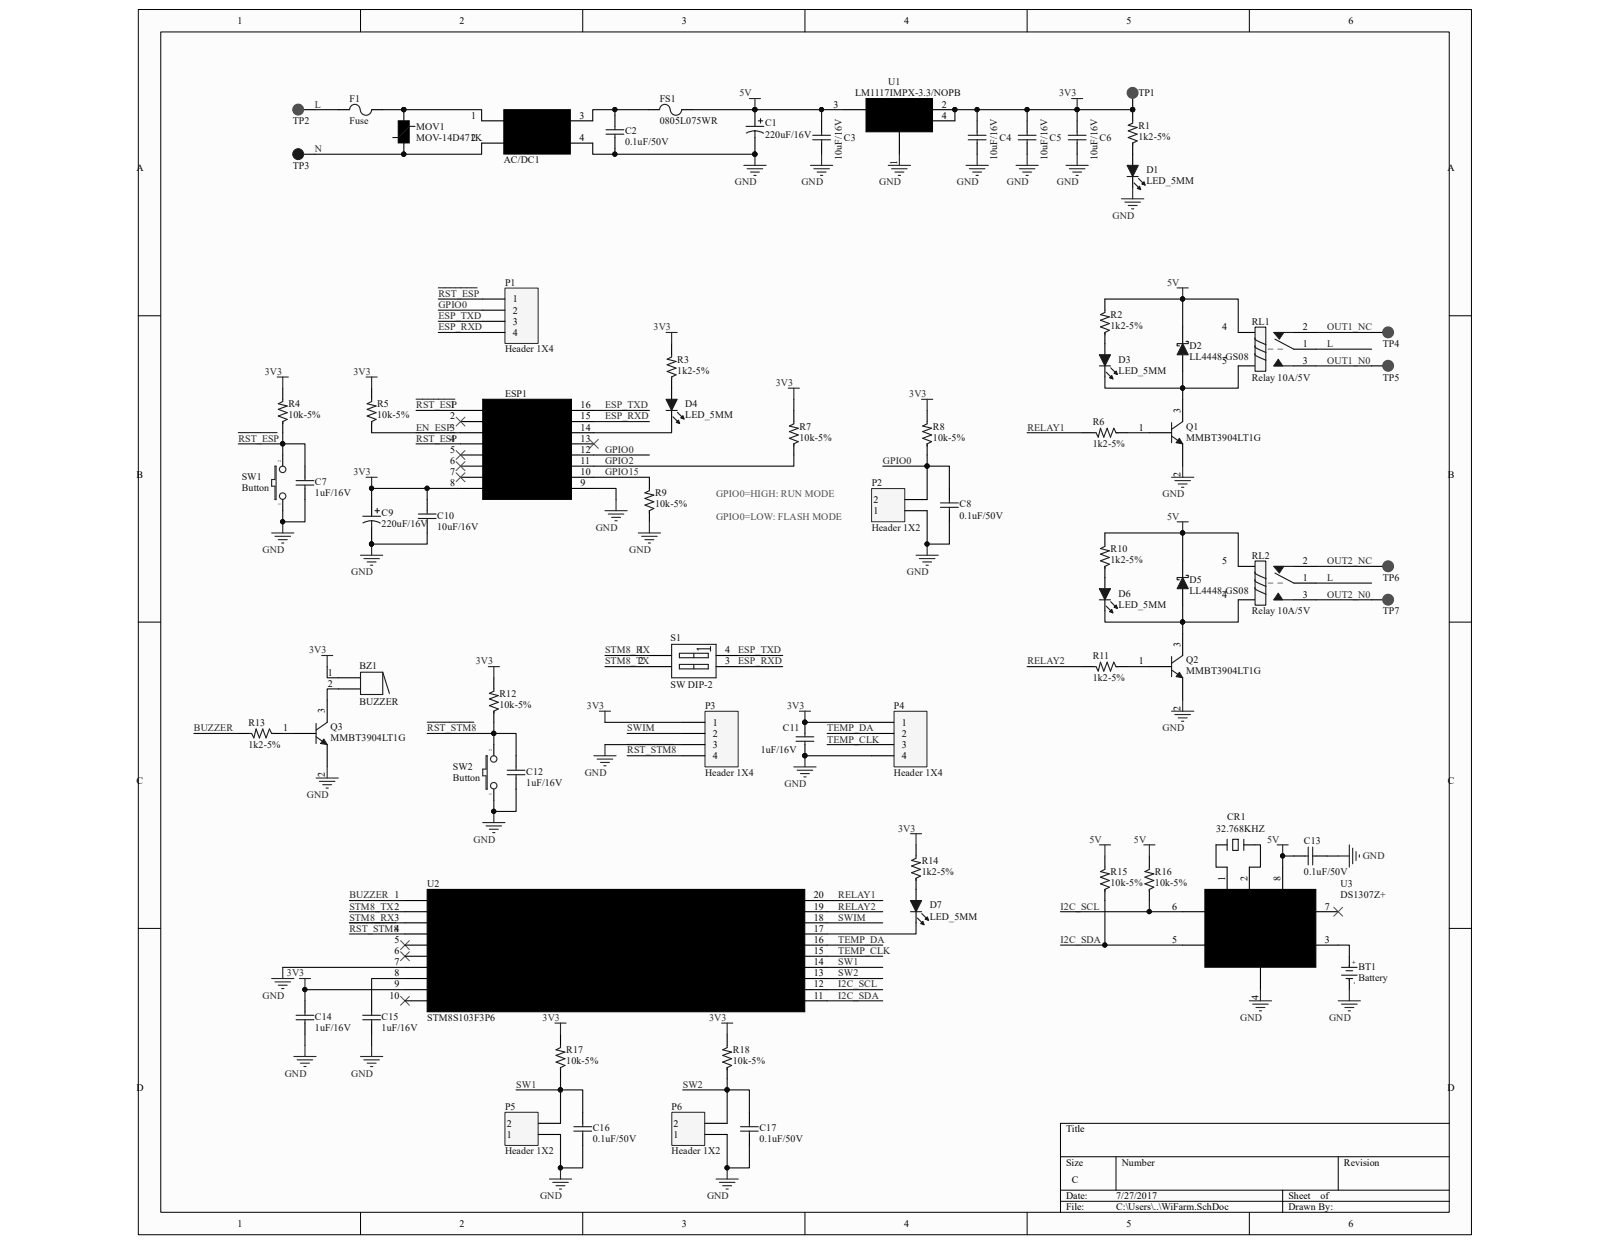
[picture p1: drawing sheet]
<svg xmlns="http://www.w3.org/2000/svg" width="279mm" height="216mm" viewBox="0 0 279 216" stroke-linecap="round" stroke-linejoin="round" font-family="sans-serif">
<path d="M24 1.7h231.4v212.6h-231.4z" fill="#fcfcfc"/>
<path d="M24 1.7h231.4v212.6h-231.4z" fill="none" stroke="#000" stroke-width=".17"/>
<path d="M27.9 5.6h223.6v204.8h-223.6z" fill="#fcfcfc"/>
<g fill="none" stroke="#000" stroke-width=".17">
<path d="M27.9 5.5h223.6v204.9h-223.6zM62.6 1.6v3.9M101.1 1.6v3.9M139.7 1.6v3.9M178.2 1.6v3.9M216.8 1.6v3.9M24 54.8h3.9M251.5 54.8h3.9M24 108h3.9M251.5 108h3.9M24 161.1h3.9M251.5 161.1h3.9"/>
<path d="M251.5 195h-67.5v15.4M62.6 210.4v3.9M101.1 210.4v3.9M139.7 210.4v3.9M178.2 210.4v3.9M184 200.8h67.5M184 206.6h67.5M184 208.5h67.5M193.7 200.8v5.8M216.8 210.4v3.9M222.6 206.6v3.8M232.2 200.8v5.8"/>
</g>
<g fill="none" stroke="#000" stroke-width=".19">
<path d="M131 19v2.9M146.4 19h3.9M161.9 19h3.8M106.7 20v1.9M106.7 23.9v1.9M131 23.9v2.9M142.6 21v1.9M142.6 24.8v2M156.1 22.9v3.9M161.9 21h3.8M169.6 21v1.9M169.6 24.8v2"/>
<path d="M178.2 21v1.9M178.2 24.8v2M186.9 21v1.9M186.9 24.8v2M116.6 59.6v2M79.9 71.2h3.9M79.9 73.2h3.9M79.9 75.1h3.9M79.9 77h3.9M79.9 79h3.9M99.2 71.2h3.9M99.2 73.2h3.9"/>
<path d="M99.2 75.1h3.9M99.2 77h3.9M99.2 79h3.9M116.6 65.4v3.9M116.6 71.2v2M74.1 86.7v1.9M74.1 90.6v1.9M79.9 80.9h3.9M79.9 82.8h3.9M79.9 84.8h3.9M99.2 80.9h3.9M99.2 82.8h3.9"/>
<path d="M99.2 84.8h3.9M191.7 148.6v1.9M191.7 154.4v1.9M199.5 148.6v1.9M199.5 154.4v1.9M205.2 158.2h3.9M211 146.6h2M213 150.5v3.9M215.8 146.6h2M216.8 150.5v3.9M222.6 150.5v3.9M224.5 148.6h2"/>
<path d="M228.4 158.2h3.8M228.4 148.6h1.9M205.2 164h3.9M218.7 167.9v3.9M228.4 164h3.8M234.2 166v1.9M234.2 169.8v2"/>
</g>
<g fill="#000" stroke="#000" stroke-width=".19">
<path d="M150.3 17.1h11.5v5.8h-11.5z" fill-rule="evenodd"/>
<path d="M83.8 69.3h15.4v17.4h-15.4z" fill-rule="evenodd"/>
<path d="M209.1 154.4h19.2v13.5h-19.2z" fill-rule="evenodd"/>
</g>
<g fill="none" stroke="#1c1c1c" stroke-width=".19">
<path d="M105.2 23.3h3.1M105.2 22.5h3.1M106.7 21.9v.6M106.7 23.3v.6M129.5 21.9h3.1M129.5 23.1l.7-.3 .8-.1 .8 .1 .7 .3M131 22.7v1.2M131.6 21h.8M132 20.6v.8M141 24.3h3.1M141 23.5h3.1M142.6 22.9v.6"/>
<path d="M142.6 24.3v.5M168 24.3h3.1M168 23.5h3.1M169.6 22.9v.6M169.6 24.3v.5M176.7 24.3h3.1M176.7 23.5h3.1M178.2 22.9v.6M178.2 24.3v.5M185.4 24.3h3.1M185.4 23.5h3.1M186.9 22.9v.6"/>
<path d="M186.9 24.3v.5M116.6 61.6v.4l-.8 .3 1.5 .4-1.5 .6 1.5 .6-1.5 .6 1.5 .5-.7 .4v.4M72.6 90h3.1M72.6 89.2h3.1M74.1 88.6v.6M74.1 90v.6M191.7 150.5v.4l-.7 .4 1.5 .4-1.5 .5 1.5 .6-1.5 .6 1.5 .6-.8 .4v.3M199.5 150.5v.4l-.8 .4 1.5 .4-1.5 .5 1.5 .6-1.5 .6 1.5 .6-.7 .4v.3M213 145.7v1.9M213.9 145.7h1v1.9h-1zM215.8 145.7v1.9M226.5 148.6h.5"/>
<path d="M227 147v3.1M227.8 147v3.1M227.8 148.6h.6M232.8 167.9h2.7M232.8 169.2h2.7M233.6 168.5h1.1M233.6 169.8h1.1M234.2 167.5v.4M234.2 169.8v.4"/>
</g>
<g fill="none" stroke="#262626" stroke-width=".19">
<path d="M130 17.1h2M131 17.1v1.9M186 17.1h1.9M186.9 17.1v1.9M129.1 28.7h3.8M129.7 29.3h2.7M130.2 29.9h1.6M130.8 30.4h.4M131 26.8v1.9M140.7 28.7h3.8M141.2 29.3h2.7M141.8 29.9h1.6"/>
<path d="M142.4 30.4h.4M142.6 26.8v1.9M154.1 28.7h3.9M154.7 29.3h2.7M155.3 29.9h1.5M155.9 30.4h.4M156.1 26.8v1.9M167.6 28.7h3.9M168.2 29.3h2.7M168.8 29.9h1.5M169.4 30.4h.4M169.6 26.8v1.9"/>
<path d="M176.3 28.7h3.9M176.9 29.3h2.7M177.5 29.9h1.5M178.1 30.4h.3M178.2 26.8v1.9M185 28.7h3.9M185.6 29.3h2.7M186.2 29.9h1.5M186.7 30.4h.4M186.9 26.8v1.9M62.6 96.4h3.8M63.1 96.9h2.7"/>
<path d="M63.5 82.8h2M63.7 97.5h1.6M64.3 98.1h.4M64.5 82.8v2M64.5 94.4v2M105 88.6h3.8M105.6 89.2h2.7M106.1 89.8h1.6M106.7 90.4h.4M106.9 86.7v1.9M190.8 146.6h1.9M191.7 146.6v2"/>
<path d="M198.5 146.6h1.9M199.5 146.6v2M221.6 146.6h2M222.6 146.6v2M232.2 148.6h2M234.2 146.6v3.9M234.7 147.2v2.7M235.3 147.8v1.5M235.9 148.4v.4M216.8 173.7h3.9M217.4 174.3h2.7M218 174.9h1.5"/>
<path d="M218.5 175.4h.4M218.7 171.8v1.9M232.2 173.7h3.9M232.8 174.3h2.7M233.4 174.9h1.5M234 175.4h.4M234.2 171.8v1.9"/>
</g>
<g fill="#0e0e0e" stroke="#0e0e0e" stroke-width=".17">
<circle cx="222.6" cy="148.5" r=".37"/>
<circle cx="165.7" cy="19" r=".37"/>
<circle cx="186.9" cy="19" r=".37"/>
<circle cx="131" cy="19" r=".37"/>
<circle cx="131" cy="26.8" r=".37"/>
<circle cx="64.5" cy="84.7" r=".37"/>
<circle cx="64.5" cy="94.4" r=".37"/>
</g>
<path d="M231.5 157.5l1.5 1.5M233 157.5l-1.5 1.5" fill="none" stroke="#4c4c4c" stroke-width=".17"/>
<path d="M115.6 69.3h1.9l-.9 1.9z" fill="#1c1c1c"/>
<path d="M115.6 69.3h1.9l-.9 1.9zM115.6 71.2h1.9M116.8 72.3l1.1 1.2M117.6 71.6l1.1 1.1" fill="none" stroke="#1c1c1c" stroke-width=".19"/>
<path d="M117.7 72.9l.2 .6-.5-.2z" fill="#1c1c1c"/>
<path d="M117.4 73.3l.3-.4 .2 .6z" fill="none" stroke="#1c1c1c" stroke-width=".19"/>
<path d="M118.5 72.1l.2 .6-.6-.2z" fill="#1c1c1c"/>
<g fill="none" stroke="#1c1c1c" stroke-width=".19">
<path d="M49.1 69.3v.4l-.8 .4 1.5 .4-1.5 .5 1.5 .6-1.5 .6 1.5 .6-.7 .4v.4M64.5 69.3v.4l-.8 .4 1.6 .4-1.6 .5 1.6 .6-1.6 .6 1.6 .6-.8 .4v.4M118.5 72.1l.2 .6-.6-.2zM137.8 73.2v.4l-.8 .3 1.5 .4-1.5 .6 1.5 .6-1.5 .6 1.5 .5-.7 .4v.4M160.9 73.2v.4l-.8 .3 1.6 .4-1.6 .6 1.6 .6-1.6 .6 1.6 .5-.8 .4v.4M51.4 84.2h3.1M51.4 83.4h3.1M52.9 82.8v.6M52.9 84.2v.6M62.9 89.6h3.1M64.5 90.4l.8 .1 .7 .3M64.5 90.4l-.8 .1-.7 .3"/>
<path d="M64.5 90.4v1.1M65.1 88.6h.7M65.5 88.2v.8M112.7 84.8v.4l-.8 .3 1.6 .4-1.6 .6 1.6 .6-1.6 .6 1.6 .5-.8 .4v.4M163.2 88.1h3.1M163.2 87.3h3.1M164.8 86.7v.6M164.8 88.1v.5M85.7 119.6v.4l-.8 .3 1.6 .4-1.6 .6 1.6 .6-1.6 .6 1.6 .5-.8 .4v.4M54.9 127.9l1.9 1.3M54.9 125.6v3.4M56.8 125.4l-1.9 1.3"/>
<path d="M88 134.5h3.1M88 133.7h3.1M89.6 133.1v.6M89.6 134.5v.5M51.4 177h3.1M51.4 176.2h3.1M52.9 175.6v.6M52.9 177v.6M62.9 177h3.1M62.9 176.2h3.1M64.5 175.6v.6M64.5 177v.6"/>
</g>
<g fill="none" stroke="#262626" stroke-width=".19">
<path d="M76.1 50h2M78.1 50h2.8M81 50h.8M81.9 50h.9M115.6 57.7h1.9M116.6 57.7v1.9M41.4 75.1h2M43.4 75.1h2.8M46.3 75.1h.8M47.2 75.1h.9M48.1 65.4h1.9M49.1 65.4v2"/>
<path d="M63.5 65.4h2M64.5 65.4v2M72.2 69.3h2M72.2 75.1h2M74.3 69.3h2.8M74.3 75.1h2.8M77.1 69.3h.9M77.1 75.1h.9M78 69.3h.9M78 75.1h.9M136.8 67.4h1.9M137.8 67.4v1.9"/>
<path d="M159.9 69.3h2M160.9 69.3v1.9M47.1 92.5h3.9M47.7 93.1h2.7M47.7 80.9h.2v5.8h-.2v-2.3h-.6v-1.2h.6zM48.3 93.7h1.5M48.9 94.2h.4M49.1 90.6v1.9M110.8 92.5h3.8M111.3 93.1h2.7M111.9 93.7h1.6M112.5 94.2h.4"/>
<path d="M112.7 90.6v1.9M159 96.4h3.8M159.5 96.9h2.7M160.1 97.5h1.6M160.7 98.1h.4M160.9 94.4v2M84.7 115.7h2M85.7 115.7v1.9M74.1 125.3h2M76.2 125.3h2.7M79 125.3h3.2M84.4 131.2h.1v5.8h-.1v-2.4h-.6v-1.1h.6z"/>
<path d="M103.1 131.2h3.8M103.6 131.7h2.7M104 123.4h1.9M104.2 132.3h1.6M104.8 132.9h.4M105 123.4v2M105 129.2v2M108.8 129.2h2M110.9 129.2h2.7M113.7 129.2h3.2M83.8 142.8h3.8M84.4 143.3h2.7"/>
<path d="M84.9 143.9h1.6M85.5 144.5h.4M85.7 140.8v2M47.1 169.8h3.9M47.7 170.4h2.7M48.3 171h1.5M48.9 171.6h.4M49.1 167.9v1.9M52 169.8h1.9M52.9 169.8v2M60.6 160.1h2M62.7 160.1h2.7"/>
<path d="M65.5 160.1h3.2M51 183.4h3.9M51.6 183.9h2.7M52.2 184.5h1.5M52.7 185.1h.4M52.9 181.4v2M62.6 183.4h3.8M63.1 183.9h2.7M63.7 184.5h1.6M64.3 185.1h.4M64.5 181.4v2"/>
<circle cx="49" cy="86.1" r=".56"/>
<circle cx="49" cy="81.5" r=".56"/>
<circle cx="85.7" cy="136.4" r=".56"/>
<circle cx="85.7" cy="131.7" r=".56"/>
</g>
<path d="M79.1 72.4l1.6 1.5M79.1 78.2l1.6 1.5M80.7 72.4l-1.6 1.5M80.7 78.2l-1.6 1.5M102.3 76.3l1.5 1.5M103.8 76.3l-1.5 1.5M79.1 80.1l1.6 1.6M79.1 82.1l1.6 1.5M80.7 80.1l-1.6 1.6M80.7 82.1l-1.6 1.5" fill="none" stroke="#4c4c4c" stroke-width=".17"/>
<g fill="none" stroke="#000" stroke-width=".19">
<path d="M49.1 67.4v1.9M49.1 73.2v1.9M49.1 79v1.9M64.5 67.4v1.9M64.5 73.2v1.9M137.8 71.2v2M137.8 77v2M160.9 71.2v2M160.9 77v2M49.1 86.7v1.9M52.9 80.9v1.9M52.9 84.8v1.9"/>
<path d="M64.5 86.7v2.9M64.5 91.5v2.9M112.7 82.8v2M112.7 88.6v2M164.8 84.8v1.9M164.8 88.6v2M85.7 117.6v2M51 127.3h3.9M56.8 121.5v3.9M56.8 129.2v3.9M85.7 123.4v2M85.7 129.2v2"/>
<path d="M85.7 137v1.9M89.6 131.2v1.9M89.6 135v2M52.9 173.7v1.9M52.9 177.6v1.9M64.5 173.7v1.9M64.5 177.6v1.9"/>
</g>
<g fill="#0e0e0e" stroke="#0e0e0e" stroke-width=".17">
<circle cx="64.5" cy="94.4" r=".37"/>
<circle cx="49" cy="90.5" r=".37"/>
<circle cx="160.9" cy="94.4" r=".37"/>
<circle cx="85.7" cy="140.8" r=".37"/>
<circle cx="52.9" cy="171.7" r=".37"/>
</g>
<path d="M56.2 128.3l.6 .9-1.2-.2z" fill="#1c1c1c"/>
<path d="M56.2 128.3l.6 .9-1.2-.2z" fill="none" stroke="#1c1c1c" stroke-width=".17"/>
<path d="M55.8 113.8h1.9M56.8 113.8v1.9M54.9 135h3.8M55.4 135.6h2.7M56 136.2h1.6M56.6 136.8h.4M56.8 133.1v1.9" fill="none" stroke="#262626" stroke-width=".19"/>
<path d="M196.6 19v2M196.6 24.8v3.9M196.6 30.6v2M58.7 117.6h3.9M58.7 119.6h3.9" fill="none" stroke="#000" stroke-width=".19"/>
<path d="M196.6 21v.4l-.8 .3 1.5 .4-1.5 .6 1.5 .6-1.5 .6 1.5 .6-.7 .3v.4M62.6 116.7h3.8v3.8h-3.8zM66.4 116.7l1.2 3.6" fill="none" stroke="#1c1c1c" stroke-width=".19"/>
<circle cx="196.5" cy="19" r=".37" fill="#0e0e0e" stroke="#0e0e0e" stroke-width=".17"/>
<path d="M195.6 28.7h1.9l-.9 1.9z" fill="#1c1c1c"/>
<path d="M195.6 28.7h1.9l-.9 1.9zM195.6 30.6h1.9M196.8 31.7l1.2 1.2M197.6 31l1.1 1.1" fill="none" stroke="#1c1c1c" stroke-width=".19"/>
<path d="M197.4 32.7l.4-.4 .2 .6z" fill="#1c1c1c"/>
<path d="M197.4 32.7l.4-.4 .2 .6z" fill="none" stroke="#1c1c1c" stroke-width=".19"/>
<path d="M198.5 31.5l.2 .6-.6-.2z" fill="#1c1c1c"/>
<path d="M198.5 31.5l.2 .6-.6-.2zM138.1 128.7h3.1M138.1 127.9h3.1M139.7 127.3v.6M139.7 128.7v.5M159 148.6v.3l-.8 .4 1.5 .4-1.5 .6 1.5 .6-1.5 .6 1.5 .5-.7 .4v.4" fill="none" stroke="#1c1c1c" stroke-width=".19"/>
<path d="M194.6 34.5h3.9M195.2 35.1h2.7M195.8 35.7h1.5M196.4 36.2h.4M196.6 32.6v1.9M137.8 133.1h3.8M138.3 133.7h2.7M138.7 123.4h2M138.9 134.3h1.6M139.5 134.8h.4M139.7 123.4v2M139.7 131.2v1.9" fill="none" stroke="#262626" stroke-width=".19"/>
<path d="M69.5 172.9l1.5 1.6M69.5 163.3l1.5 1.5M69.5 165.2l1.5 1.5M71 172.9l-1.5 1.6M71 163.3l-1.5 1.5M71 165.2l-1.5 1.5" fill="none" stroke="#4c4c4c" stroke-width=".17"/>
<g fill="#0e0e0e" stroke="#0e0e0e" stroke-width=".17">
<circle cx="139.7" cy="125.3" r=".37"/>
<circle cx="139.7" cy="131.1" r=".37"/>
</g>
<path d="M139.7 125.4v1.9M139.7 129.2v2M159 146.6v2M159 152.4v3.9M159 158.2v2" fill="none" stroke="#000" stroke-width=".19"/>
<path d="M158 156.3h1.9l-.9 1.9z" fill="#1c1c1c"/>
<path d="M158 156.3h1.9l-.9 1.9zM158 158.2h1.9M159.2 159.3l1.2 1.2M160 158.6l1.1 1.1" fill="none" stroke="#1c1c1c" stroke-width=".19"/>
<path d="M160.2 159.9l.2 .6-.6-.2z" fill="#1c1c1c"/>
<path d="M159.8 160.3l.4-.4 .2 .6z" fill="none" stroke="#1c1c1c" stroke-width=".19"/>
<path d="M160.9 159.1l.2 .6-.5-.2z" fill="#1c1c1c"/>
<path d="M116.3 19a.91 .91 0 0 0-1-.9 .91 .91 0 0 0-.8 .9M116.3 19a.98 .98 0 0 0 1 1 .98 .98 0 0 0 1-1M72 21.9h-1l-1.9 2h-.9M160.9 159.1l.2 .6-.5-.2z" fill="none" stroke="#1c1c1c" stroke-width=".19"/>
<path d="M158 144.7h1.9M159 144.7v1.9" fill="none" stroke="#262626" stroke-width=".19"/>
<path d="M70.1 19v2M112.5 19h1.9M118.3 19h1.9M70.1 24.8v2M214.9 57.7h2.9M224.5 57.7h3.9M214.9 63.5h2.9M224.5 60.6h3.9M224.5 63.5h3.9" fill="none" stroke="#000" stroke-width=".19"/>
<g fill="#0e0e0e" stroke="#0e0e0e" stroke-width=".17">
<circle cx="70.1" cy="26.8" r=".37"/>
<circle cx="70.1" cy="19" r=".37"/>
</g>
<path d="M69.1 21h1.9v3.8h-1.9z" fill-rule="evenodd" fill="#000" stroke="#000" stroke-width=".19"/>
<path d="M217.8 56.8h1.9v7.6h-1.9z" fill="#f5f5f5"/>
<path d="M217.8 56.8h1.9v7.6h-1.9z" fill="none" stroke="#000" stroke-width=".17"/>
<path d="M217.8 58.7a1.55 1.55 0 0 0 1.2 .8l.7 .3M217.8 60v.2l.2 .2 1.7 .8M217.8 61.4v.2l.2 .2 1.7 .7" fill="none" stroke="#1c1c1c" stroke-width=".19"/>
<path d="M221.1 57.7h1.7l-.8 1.2z" fill="#1c1c1c"/>
<path d="M221.1 57.7h1.7l-.8 1.2z" fill="none" stroke="#1c1c1c" stroke-width=".17"/>
<path d="M221.8 62.3l.8 1.2h-1.5z" fill="#1c1c1c"/>
<path d="M221.8 62.3l.8 1.2h-1.5z" fill="none" stroke="#1c1c1c" stroke-width=".17"/>
<path d="M221.1 57.7h3.4M221.2 58.9l3.3 1.7M203.3 75.7l1.9 1.3M203.3 73.4v3.4M205.2 73.2l-1.9 1.3M221.1 63.5h3.4" fill="none" stroke="#1c1c1c" stroke-width=".19"/>
<path d="M222.6 60.6h-2.9" fill="none" stroke="#808080" stroke-width=".19" stroke-dasharray=".8 .8"/>
<path d="M199.5 75.1h3.8M205.2 69.3v3.9M205.2 77v3.9" fill="none" stroke="#000" stroke-width=".19"/>
<path d="M204.7 76.1l.5 .9-1.1-.2z" fill="#1c1c1c"/>
<path d="M204.7 76.1l.5 .9-1.1-.2z" fill="none" stroke="#1c1c1c" stroke-width=".17"/>
<path d="M191.7 51.9v1.9M191.7 57.7v3.9M187.9 75.1h1.9M191.7 63.5v1.9M193.7 75.1h1.9" fill="none" stroke="#000" stroke-width=".19"/>
<path d="M191.7 53.8v.4l-.7 .4 1.5 .4-1.5 .6 1.5 .6-1.5 .5 1.5 .6-.8 .4v.4M189.8 75.1h.4l.4 .8 .4-1.6 .6 1.6 .5-1.6 .6 1.6 .6-1.6 .4 .8h.4" fill="none" stroke="#1c1c1c" stroke-width=".19"/>
<path d="M204.3 50h1.9M205.2 50v1.9M203.3 82.8h3.9M203.9 83.4h2.7M204.5 84h1.5M205.1 84.6h.3M205.2 80.9v1.9" fill="none" stroke="#262626" stroke-width=".19"/>
<circle cx="205.2" cy="51.9" r=".37" fill="#0e0e0e" stroke="#0e0e0e" stroke-width=".17"/>
<path d="M190.8 61.6h1.9l-1 1.9z" fill="#1c1c1c"/>
<path d="M190.8 61.6h1.9l-1 1.9zM190.8 63.5h1.9M192 64.6l1.1 1.2M192.7 63.8l1.2 1.2" fill="none" stroke="#1c1c1c" stroke-width=".19"/>
<path d="M192.6 65.6l.3-.4 .2 .6z" fill="#1c1c1c"/>
<path d="M192.6 65.6l.3-.4 .2 .6z" fill="none" stroke="#1c1c1c" stroke-width=".19"/>
<path d="M193.7 64.4l.2 .6-.6-.2z" fill="#1c1c1c"/>
<path d="M193.3 64.8l.4-.4 .2 .6z" fill="none" stroke="#1c1c1c" stroke-width=".19"/>
<path d="M214.9 98.3h2.9M224.5 98.3h3.9M214.9 104.1h2.9M224.5 101.2h3.9M224.5 104.1h3.9" fill="none" stroke="#000" stroke-width=".19"/>
<path d="M217.8 97.4h1.9v7.6h-1.9z" fill="#f5f5f5"/>
<path d="M217.8 97.4h1.9v7.6h-1.9z" fill="none" stroke="#000" stroke-width=".17"/>
<path d="M217.8 99.3v.1l.2 .3 1.7 .7M217.8 100.6v.2l.2 .2 1.7 .8M217.8 102v.1l.2 .3 1.7 .7" fill="none" stroke="#1c1c1c" stroke-width=".19"/>
<path d="M221.1 98.3h1.7l-.8 1.2z" fill="#1c1c1c"/>
<path d="M221.1 98.3h1.7l-.8 1.2z" fill="none" stroke="#1c1c1c" stroke-width=".17"/>
<path d="M221.8 102.9l.8 1.2h-1.5z" fill="#1c1c1c"/>
<path d="M221.8 102.9l.8 1.2h-1.5z" fill="none" stroke="#1c1c1c" stroke-width=".17"/>
<path d="M221.1 98.3h3.4M221.2 99.5l3.3 1.7M203.3 116.3l1.9 1.3M203.3 114v3.4M205.2 113.8l-1.9 1.3M221.1 104.1h3.4" fill="none" stroke="#1c1c1c" stroke-width=".19"/>
<path d="M222.6 101.2h-2.9" fill="none" stroke="#808080" stroke-width=".19" stroke-dasharray=".8 .8"/>
<path d="M199.5 115.7h3.8M205.2 109.9v3.9M205.2 117.6v3.9" fill="none" stroke="#000" stroke-width=".19"/>
<path d="M204.7 116.7l.5 .9-1.1-.2z" fill="#1c1c1c"/>
<path d="M204.7 116.7l.5 .9-1.1-.2z" fill="none" stroke="#1c1c1c" stroke-width=".17"/>
<path d="M191.7 92.5v1.9M191.7 98.3v3.9M187.9 115.7h1.9M191.7 104.1v1.9M193.7 115.7h1.9" fill="none" stroke="#000" stroke-width=".19"/>
<path d="M191.7 94.4v.4l-.7 .4 1.5 .4-1.5 .6 1.5 .6-1.5 .5 1.5 .6-.8 .4v.4M189.8 115.7h.4l.4 .8 .4-1.6 .6 1.6 .5-1.6 .6 1.6 .6-1.6 .4 .8h.4" fill="none" stroke="#1c1c1c" stroke-width=".19"/>
<path d="M204.3 90.6h1.9M205.2 90.6v1.9M203.3 123.4h3.9M203.9 124h2.7M204.5 124.6h1.5M205.1 125.2h.3M205.2 121.5v1.9" fill="none" stroke="#262626" stroke-width=".19"/>
<circle cx="205.2" cy="92.5" r=".37" fill="#0e0e0e" stroke="#0e0e0e" stroke-width=".17"/>
<path d="M190.8 102.2h1.9l-1 1.9z" fill="#1c1c1c"/>
<path d="M190.8 102.2h1.9l-1 1.9zM190.8 104.1h1.9M192 105.2l1.1 1.2M192.7 104.4l1.2 1.2" fill="none" stroke="#1c1c1c" stroke-width=".19"/>
<path d="M192.6 106.2l.3-.4 .2 .6z" fill="#1c1c1c"/>
<path d="M192.6 106.2l.3-.4 .2 .6z" fill="none" stroke="#1c1c1c" stroke-width=".19"/>
<path d="M193.7 105l.2 .6-.6-.2z" fill="#1c1c1c"/>
<path d="M116.6 111.8h7.7v5.8h-7.7zM117.9 113.4h5v.8h-5zM117.9 115.3h5v.8h-5zM120.4 113.4v.8M120.4 115.3v.8M123.3 112.6h-2.3l.2 .2M123.3 112.2v.8M193.3 105.4l.4-.4 .2 .6z" fill="none" stroke="#1c1c1c" stroke-width=".19"/>
<path d="M52.7 19h2M52.7 26.8h2M205.2 56.7v2.9M205.2 61.6v2.9M112.7 113.8h3.9M112.7 115.7h3.9M124.3 113.8h3.8M124.3 115.7h3.8" fill="none" stroke="#000" stroke-width=".19"/>
<circle cx="51.7" cy="19" r=".95" fill="#4c4c4c" stroke="#4c4c4c" stroke-width=".17"/>
<circle cx="51.7" cy="26.8" r=".95" fill="#1c1c1c" stroke="#1c1c1c" stroke-width=".17"/>
<path d="M205.2 59.6l1 2h-1.9z" fill="#1c1c1c"/>
<path d="M205.2 59.6l1 2h-1.9zM205.8 59.2h.4v.4h-1.9v.4h.4" fill="none" stroke="#1c1c1c" stroke-width=".19"/>
<path d="M205.2 97.3v2.9M205.2 102.2v2.9" fill="none" stroke="#000" stroke-width=".19"/>
<path d="M205.2 100.2l1 2h-1.9z" fill="#1c1c1c"/>
<path d="M205.8 99.8h.4v.4h-1.9v.4h.4M205.2 100.2l1 2h-1.9z" fill="none" stroke="#1c1c1c" stroke-width=".19"/>
<path d="M238 57.7h2M238 63.5h2M238 98.3h2M238 104.1h2" fill="none" stroke="#000" stroke-width=".19"/>
<g fill="#4c4c4c" stroke="#4c4c4c" stroke-width=".17">
<circle cx="240.9" cy="57.7" r=".95"/>
<circle cx="240.9" cy="98.3" r=".95"/>
<circle cx="240.9" cy="63.5" r=".95"/>
<circle cx="240.9" cy="104.1" r=".95"/>
</g>
<path d="M122.4 123.5h5.7v9.6h-5.7z" fill="#f5f5f5"/>
<path d="M122.3 123.4h5.8v9.7h-5.8z" fill="none" stroke="#262626" stroke-width=".17"/>
<path d="M118.5 125.4h3.8M118.5 127.3h3.8M118.5 129.2h3.8M118.5 131.2h3.8" fill="none" stroke="#000" stroke-width=".19"/>
<path d="M155.2 123.5h5.7v9.6h-5.7z" fill="#f5f5f5"/>
<path d="M155.2 123.4h5.7v9.7h-5.7z" fill="none" stroke="#262626" stroke-width=".17"/>
<path d="M151.3 125.4h3.8M151.3 127.3h3.8M151.3 129.2h3.8M151.3 131.2h3.8" fill="none" stroke="#000" stroke-width=".19"/>
<path d="M87.7 50h5.7v9.6h-5.7z" fill="#f5f5f5"/>
<path d="M87.6 50h5.8v9.6h-5.8z" fill="none" stroke="#262626" stroke-width=".17"/>
<g fill="none" stroke="#000" stroke-width=".19">
<path d="M58.7 19h1.9M64.5 19h1.9M196.6 17.1v1.9M83.6 21h3.8M83.6 24.8h3.8M99 21h3.9M99 24.8h3.9M83.8 51.9h3.8M83.8 53.8h3.8M83.8 55.8h3.8M83.8 57.7h3.8M41.4 127.3h1.9"/>
<path d="M47.1 127.3h2M70.3 156.3h3.8M70.3 158.2h3.8M139.7 156.3h3.8M139.7 158.2h3.8M70.3 160.2h3.8M70.3 162.1h3.8M70.3 164h3.8M70.3 166h3.8M70.3 167.9h3.8M70.3 169.8h3.8M70.3 171.8h3.8"/>
<path d="M70.3 173.7h3.8M139.7 160.2h3.8M139.7 162.1h3.8M139.7 164h3.8M139.7 166h3.8M139.7 167.9h3.8M139.7 169.8h3.8M139.7 171.8h3.8M139.7 173.7h3.8"/>
</g>
<g fill="#0e0e0e" stroke="#0e0e0e" stroke-width=".17">
<circle cx="196.5" cy="19" r=".37"/>
<circle cx="199.4" cy="158.2" r=".37"/>
<circle cx="191.7" cy="164" r=".37"/>
<circle cx="222.6" cy="148.5" r=".37"/>
<circle cx="169.6" cy="19" r=".37"/>
<circle cx="178.2" cy="19" r=".37"/>
<circle cx="142.6" cy="19" r=".37"/>
<circle cx="74.1" cy="84.7" r=".37"/>
<circle cx="64.5" cy="84.7" r=".37"/>
<circle cx="64.5" cy="94.4" r=".37"/>
<circle cx="49" cy="77" r=".37"/>
<circle cx="49" cy="90.5" r=".37"/>
<circle cx="160.9" cy="80.9" r=".37"/>
<circle cx="85.7" cy="127.3" r=".37"/>
<circle cx="85.7" cy="140.8" r=".37"/>
<circle cx="52.9" cy="171.7" r=".37"/>
<circle cx="186.9" cy="19" r=".37"/>
<circle cx="139.7" cy="125.3" r=".37"/>
<circle cx="139.7" cy="131.1" r=".37"/>
<circle cx="106.7" cy="19" r=".37"/>
<circle cx="106.7" cy="26.8" r=".37"/>
<circle cx="131" cy="19" r=".37"/>
<circle cx="131" cy="26.8" r=".37"/>
<circle cx="205.2" cy="67.3" r=".37"/>
<circle cx="205.2" cy="51.9" r=".37"/>
<circle cx="205.2" cy="107.9" r=".37"/>
<circle cx="205.2" cy="92.5" r=".37"/>
<circle cx="70.1" cy="26.8" r=".37"/>
<circle cx="165.7" cy="19" r=".37"/>
<circle cx="70.1" cy="19" r=".37"/>
</g>
<circle cx="196.5" cy="16.1" r=".95" fill="#4c4c4c" stroke="#4c4c4c" stroke-width=".17"/>
<path d="M62.5 19a.91 .91 0 0 0-.9-.9 .91 .91 0 0 0-.9 .9M62.5 19a.98 .98 0 0 0 1 1 .98 .98 0 0 0 1-1M43.3 127.3h.4l.4 .8 .3-1.6 .6 1.6 .6-1.6 .6 1.6 .6-1.6 .3 .8h.4" fill="none" stroke="#1c1c1c" stroke-width=".19"/>
<g fill="#000" stroke="#000" stroke-width=".19">
<path d="M87.4 19h11.6v7.7h-11.6z" fill-rule="evenodd"/>
<path d="M74.1 154.4h65.5v21.2h-65.5z" fill-rule="evenodd"/>
</g>
<g fill="none" stroke="#0e0e0e" stroke-width=".19">
<path d="M54.7 19h4M66.4 19h17.2v2M106.7 19h-3.8v2M112.5 19h-5.8v1M120.2 19h22.4M146.4 19h-3.8v2M169.6 19v2M178.2 19v2M186.9 19h9.7M83.6 24.8v2h-28.9M102.9 24.8v2h3.8M106.7 25.8v1h24.3"/>
<path d="M165.7 21v-2h21.2v2M76.1 51.9h7.7M76.1 53.8h7.7M76.1 55.8h7.7M76.1 57.7h7.7M191.7 51.9h23.2v5.8M205.2 51.9v4.8M228.4 57.7h9.6M41.4 77h7.7v2M49.1 75.1v1.9h3.8v3.9M64.5 75.1h15.4M72.2 71.2h7.7"/>
<path d="M72.2 77h7.7M103.1 71.2h9.6M103.1 73.2h9.6M103.1 79h9.6M116.6 73.2v1.9h-13.5M137.8 79v1.9h-34.7M137.8 69.3v1.9M160.9 79v1.9h3.9v3.9M178.2 75.1h9.7M191.7 65.4v2h13.5v1.9M195.6 75.1h3.9M214.9 63.5v3.9h-9.7v-2.9"/>
<path d="M228.4 63.5h9.6M228.4 60.6h9.6M52.9 86.7v3.9h-3.8v-2M74.1 84.8h-9.6v1.9M74.1 92.5v1.9h-9.6M79.9 84.8h-5.8v1.9M103.1 84.8h3.8v1.9M103.1 82.8h9.6M153.2 80.9h7.7M191.7 92.5h23.2v5.8M205.2 92.5v4.8M228.4 98.3h9.6"/>
<path d="M56.8 115.7v1.9h1.9M58.7 119.6h-1.9v1.9M105 115.7h7.7M105 113.8h7.7M128.1 115.7h7.7M128.1 113.8h7.7M178.2 115.7h9.7M191.7 106v2h13.5v1.9M195.6 115.7h3.9M214.9 104.1v3.9h-9.7v-2.9M228.4 101.2h9.6M228.4 104.1h9.6"/>
<path d="M33.6 127.3h7.8M49.1 127.3h1.9M74.1 127.3h11.6v1.9M85.7 125.4v1.9h3.9v3.9M89.6 137v3.8h-3.9v-1.9M105 125.4h13.5M105 129.2h13.5M108.8 127.3h9.7M108.8 131.2h9.7M139.7 125.4h11.6M139.7 131.2h11.6M143.5 127.3h7.8"/>
<path d="M143.5 129.2h7.8M60.6 158.2h9.7M60.6 156.3h9.7M143.5 158.2h9.7M143.5 156.3h9.7M184 158.2h15.5M191.7 156.3v7.7h13.5M199.5 156.3v1.9h5.7M211 146.6v3.9h2M217.8 146.6h.9v3.9h-1.9M224.5 148.6h-1.9v1.9M230.3 148.6h1.9"/>
<path d="M49.1 167.9h21.2M52.9 179.5v1.9M60.6 160.2h9.7M60.6 162.1h9.7M64.5 179.5v1.9M70.3 171.8h-17.4v1.9M70.3 169.8h-5.8v3.9M143.5 164h9.7M143.5 171.8h9.7M143.5 173.7h9.7M143.5 160.2h9.7M143.5 167.9h9.7"/>
<path d="M143.5 166h9.7M143.5 169.8h9.7M159 160.2v1.9h-15.5M184 164h7.7M232.2 164h2v2"/>
</g>
<path d="M151.3 84.8h5.7v5.8h-5.7z" fill="#f5f5f5"/>
<path d="M151.3 84.8h5.7v5.8h-5.7z" fill="none" stroke="#262626" stroke-width=".17"/>
<path d="M157 88.6h3.9M157 86.7h3.9M97.3 179.5v1.9M97.3 185.3v1.9M101.1 193v2M101.1 196.9v1.9" fill="none" stroke="#000" stroke-width=".19"/>
<path d="M160.9 88.6v5.8h3.9v-3.8M160.9 80.9v5.8M89.6 189.2h7.7M97.3 187.2v2h3.8v3.8" fill="none" stroke="#0e0e0e" stroke-width=".19"/>
<g fill="#0e0e0e" stroke="#0e0e0e" stroke-width=".17">
<circle cx="160.9" cy="94.4" r=".37"/>
<circle cx="160.9" cy="80.9" r=".37"/>
<circle cx="97.3" cy="202.7" r=".37"/>
<circle cx="97.3" cy="189.1" r=".37"/>
</g>
<path d="M97.3 181.4v.4l-.8 .4 1.5 .4-1.5 .6 1.5 .5-1.5 .6 1.5 .6-.7 .4v.4M99.6 196.3h3.1M99.6 195.5h3.1M101.1 195v.5M101.1 196.3v.6" fill="none" stroke="#1c1c1c" stroke-width=".19"/>
<path d="M96.3 177.6h1.9M97.3 177.6v1.9M95.3 204.6h3.9M95.9 205.2h2.7M96.5 205.8h1.5M97.1 206.4h.4M97.3 202.7v1.9" fill="none" stroke="#262626" stroke-width=".19"/>
<path d="M87.7 193.1h5.7v5.7h-5.7z" fill="#f5f5f5"/>
<path d="M87.6 193h5.8v5.8h-5.8z" fill="none" stroke="#262626" stroke-width=".17"/>
<path d="M126.2 179.5v1.9M93.4 196.9h3.9M93.4 195h3.9M126.2 185.3v1.9M130 193v2M130 196.9v1.9" fill="none" stroke="#000" stroke-width=".19"/>
<path d="M97.3 196.9v5.8h3.8v-3.9M97.3 189.2v5.8M118.5 189.2h7.7M126.2 187.2v2h3.8v3.8" fill="none" stroke="#0e0e0e" stroke-width=".19"/>
<g fill="#0e0e0e" stroke="#0e0e0e" stroke-width=".17">
<circle cx="97.3" cy="202.7" r=".37"/>
<circle cx="97.3" cy="189.1" r=".37"/>
<circle cx="126.2" cy="202.7" r=".37"/>
<circle cx="126.2" cy="189.1" r=".37"/>
</g>
<path d="M126.2 181.4v.4l-.8 .4 1.6 .4-1.6 .6 1.6 .5-1.6 .6 1.6 .6-.8 .4v.4M128.5 196.3h3.1M128.5 195.5h3.1M130 195v.5M130 196.3v.6" fill="none" stroke="#1c1c1c" stroke-width=".19"/>
<path d="M125.2 177.6h2M126.2 177.6v1.9M124.3 204.6h3.8M124.8 205.2h2.7M125.4 205.8h1.6M126 206.4h.4M126.2 202.7v1.9" fill="none" stroke="#262626" stroke-width=".19"/>
<path d="M116.6 193.1h5.7v5.7h-5.7z" fill="#f5f5f5"/>
<path d="M116.6 193h5.7v5.8h-5.7z" fill="none" stroke="#262626" stroke-width=".17"/>
<path d="M122.3 196.9h3.9M122.3 195h3.9" fill="none" stroke="#000" stroke-width=".19"/>
<path d="M126.2 196.9v5.8h3.8v-3.9M126.2 189.2v5.8" fill="none" stroke="#0e0e0e" stroke-width=".19"/>
<g fill="#0e0e0e" stroke="#0e0e0e" stroke-width=".17">
<circle cx="126.2" cy="202.7" r=".37"/>
<circle cx="126.2" cy="189.1" r=".37"/>
</g>
<g font-size="1.7">
<text x="41.2" y="4.1">1</text>
<text x="79.8" y="4.1">2</text>
<text x="118.3" y="4.1">3</text>
<text x="156.9" y="4.1">4</text>
<text x="195.5" y="4.1">5</text>
<text x="234" y="4.1">6</text>
<text x="81.8" y="20.6">1</text>
<text x="100.6" y="20.6">3</text>
<text x="144.6" y="18.7">3</text>
<text x="163.4" y="18.7">2</text>
<text x="163.4" y="20.6">4</text>
<text x="23.7" y="29.8">A</text>
<text x="81.8" y="24.5">2</text>
<text x="100.6" y="24.5">4</text>
<text x="155.7" y="28.6" transform="rotate(-90 155.7 28.6)">1</text>
<text x="251.2" y="29.8">A</text>
<text x="89" y="52.5">1</text>
<text x="89" y="54.4">2</text>
<text x="89" y="56.3">3</text>
<text x="89" y="58.3">4</text>
<text x="212.1" y="57.3">4</text>
<text x="226.1" y="57.3">2</text>
<text x="212.1" y="63.1">5</text>
<text x="226.1" y="60.2">1</text>
<text x="226.1" y="63.1">3</text>
<text x="78.1" y="70.9">1</text>
<text x="100.8" y="70.9">16</text>
<text x="204.9" y="71.6" transform="rotate(-90 204.9 71.6)">3</text>
<text x="78.1" y="72.8">2</text>
<text x="78.1" y="76.7">4</text>
<text x="100.8" y="76.7">13</text>
<text x="100.8" y="74.7">14</text>
<text x="100.8" y="72.8">15</text>
<text x="197.6" y="74.7">1</text>
<text x="23.7" y="82.9">B</text>
<text x="78.1" y="78.6">5</text>
<text x="78.1" y="80.5">6</text>
<text x="78.1" y="82.5">7</text>
<text x="100.8" y="82.5">10</text>
<text x="100.8" y="80.5">11</text>
<text x="100.8" y="78.6">12</text>
<text x="204.9" y="82.7" transform="rotate(-90 204.9 82.7)">2</text>
<text x="251.3" y="82.9">B</text>
<text x="78.1" y="84.4">8</text>
<text x="100.8" y="84.4">9</text>
<text x="151.6" y="89.2">1</text>
<text x="151.6" y="87.3">2</text>
<text x="212.1" y="97.9">5</text>
<text x="226.1" y="100.8">1</text>
<text x="226.1" y="97.9">2</text>
<text x="212.1" y="103.7">4</text>
<text x="226.1" y="103.7">3</text>
<text x="110.9" y="113.4">1</text>
<text x="125.8" y="113.4">4</text>
<text x="204.9" y="112.2" transform="rotate(-90 204.9 112.2)">3</text>
<text x="56.9" y="117.3">1</text>
<text x="56.9" y="119.2">2</text>
<text x="110.9" y="115.3">2</text>
<text x="125.8" y="115.3">3</text>
<text x="197.6" y="115.3">1</text>
<text x="56.4" y="123.8" transform="rotate(-90 56.4 123.8)">3</text>
<text x="123.7" y="125.9">1</text>
<text x="156.5" y="125.9">1</text>
<text x="204.9" y="123.3" transform="rotate(-90 204.9 123.3)">2</text>
<text x="49.2" y="126.9">1</text>
<text x="123.7" y="127.9">2</text>
<text x="123.7" y="129.8">3</text>
<text x="123.7" y="131.7">4</text>
<text x="156.5" y="127.9">2</text>
<text x="156.5" y="129.8">3</text>
<text x="156.5" y="131.7">4</text>
<text x="23.7" y="136.1">C</text>
<text x="56.4" y="134.9" transform="rotate(-90 56.4 134.9)">2</text>
<text x="251.3" y="136.1">C</text>
<text x="141.2" y="155.9">20</text>
<text x="212.6" y="152.8" transform="rotate(-90 212.6 152.8)">1</text>
<text x="216.5" y="152.8" transform="rotate(-90 216.5 152.8)">2</text>
<text x="222.2" y="152.8" transform="rotate(-90 222.2 152.8)">8</text>
<text x="141.2" y="161.7">17</text>
<text x="141.2" y="159.8">18</text>
<text x="141.2" y="157.9">19</text>
<text x="203.4" y="157.9">6</text>
<text x="229.9" y="157.9">7</text>
<text x="68.5" y="163.7">5</text>
<text x="68.5" y="165.6">6</text>
<text x="68.5" y="167.5">7</text>
<text x="141.2" y="167.5">14</text>
<text x="141.2" y="165.6">15</text>
<text x="141.2" y="163.7">16</text>
<text x="203.4" y="163.7">5</text>
<text x="229.9" y="163.7">3</text>
<text x="67.6" y="173.3">10</text>
<text x="68.5" y="169.5">8</text>
<text x="68.5" y="171.4">9</text>
<text x="141.2" y="173.3">11</text>
<text x="141.2" y="171.4">12</text>
<text x="141.2" y="169.5">13</text>
<text x="218.4" y="173.6" transform="rotate(-90 218.4 173.6)">4</text>
<text x="23.7" y="189.3">D</text>
<text x="251.2" y="189.3">D</text>
<text x="87.9" y="197.5">1</text>
<text x="87.9" y="195.5">2</text>
<text x="116.9" y="197.5">1</text>
<text x="116.9" y="195.5">2</text>
<text x="185" y="196.5">Title</text>
<text x="185" y="202.3">Size</text>
<text x="194.7" y="202.3">Number</text>
<text x="233.2" y="202.3">Revision</text>
<text x="185" y="208.1">Date:</text>
<text x="186" y="205.2">C</text>
<text x="193.7" y="208.1">7/27/2017</text>
<text x="223.6" y="208.1">Sheet</text>
<text x="229.1" y="208.1">of</text>
<text x="41.2" y="212.9">1</text>
<text x="79.8" y="212.9">2</text>
<text x="118.3" y="212.9">3</text>
<text x="156.9" y="212.9">4</text>
<text x="185" y="210.1">File:</text>
<text x="193.7" y="210.1">C:\Users\..\WiFarm.SchDoc</text>
<text x="195.5" y="212.9">5</text>
<text x="223.6" y="210.1">Drawn By:</text>
<text x="234" y="212.9">6</text>
</g>
<g font-size="1.7" fill="#0e0e0e">
<text x="60.7" y="17.7">F1</text>
<text x="114.5" y="17.7">FS1</text>
<text x="148.4" y="16.7">LM1117IMPX-3.3/NOPB</text>
<text x="154.2" y="14.8">U1</text>
<text x="197.5" y="16.7">TP1</text>
<text x="50.8" y="21.5">TP2</text>
<text x="60.7" y="21.6">Fuse</text>
<text x="72.2" y="22.5">MOV1</text>
<text x="108.5" y="23.3">C2</text>
<text x="114.5" y="21.6">0805L075WR</text>
<text x="132.8" y="21.9">C1</text>
<text x="132.8" y="23.9">220uF/16V</text>
<text x="197.5" y="22.4">R1</text>
<text x="50.8" y="29.3">TP3</text>
<text x="72.2" y="24.5">MOV-14D471K</text>
<text x="87.4" y="28.3">AC/DC1</text>
<text x="108.5" y="25.2">0.1uF/50V</text>
<text x="146.1" y="27.7" transform="rotate(-90 146.1 27.7)">10uF/16V</text>
<text x="146.4" y="24.5">C3</text>
<text x="173.1" y="27.7" transform="rotate(-90 173.1 27.7)">10uF/16V</text>
<text x="173.5" y="24.5">C4</text>
<text x="181.8" y="27.7" transform="rotate(-90 181.8 27.7)">10uF/16V</text>
<text x="182.1" y="24.5">C5</text>
<text x="190.4" y="27.7" transform="rotate(-90 190.4 27.7)">10uF/16V</text>
<text x="190.8" y="24.5">C6</text>
<text x="197.5" y="24.3">1k2-5%</text>
<text x="198.9" y="30.1">D1</text>
<text x="198.9" y="32">LED_5MM</text>
<text x="87.6" y="49.6">P1</text>
<text x="192.7" y="55.2">R2</text>
<text x="192.7" y="57.2">1k2-5%</text>
<text x="217.2" y="56.3">RL1</text>
<text x="87.6" y="61.2">Header 1X4</text>
<text x="117.5" y="62.9">R3</text>
<text x="117.5" y="64.9">1k2-5%</text>
<text x="194.1" y="62.9">D3</text>
<text x="194.1" y="64.9">LED_5MM</text>
<text x="206.4" y="60.6">D2</text>
<text x="206.4" y="62.5">LL4448-GS08</text>
<text x="240" y="60.2">TP4</text>
<text x="50" y="70.7">R4</text>
<text x="65.5" y="70.7">R5</text>
<text x="87.6" y="68.9">ESP1</text>
<text x="118.9" y="70.7">D4</text>
<text x="217.2" y="66">Relay 10A/5V</text>
<text x="240" y="66">TP5</text>
<text x="50" y="72.6">10k-5%</text>
<text x="65.5" y="72.6">10k-5%</text>
<text x="118.9" y="72.6">LED_5MM</text>
<text x="138.7" y="74.5">R7</text>
<text x="138.7" y="76.5">10k-5%</text>
<text x="161.9" y="74.5">R8</text>
<text x="161.9" y="76.5">10k-5%</text>
<text x="189.6" y="73.7">R6</text>
<text x="189.6" y="77.6">1k2-5%</text>
<text x="205.8" y="74.5">Q1</text>
<text x="205.8" y="76.5">MMBT3904LT1G</text>
<text x="42" y="83.3">SW1</text>
<text x="42" y="85.2">Button</text>
<text x="54.7" y="84.2">C7</text>
<text x="54.7" y="86.1">1uF/16V</text>
<text x="66.2" y="89.6">C9</text>
<text x="75.9" y="90">C10</text>
<text x="113.7" y="86.1">R9</text>
<text x="113.7" y="88.1">10k-5%</text>
<text x="151.3" y="84.4">P2</text>
<text x="166.5" y="88.1">C8</text>
<text x="166.5" y="90">0.1uF/50V</text>
<text x="66.2" y="91.5">220uF/16V</text>
<text x="75.9" y="91.9">10uF/16V</text>
<text x="151.3" y="92.1">Header 1X2</text>
<text x="192.7" y="95.8">R10</text>
<text x="192.7" y="97.7">1k2-5%</text>
<text x="206.4" y="101.2">D5</text>
<text x="217.2" y="96.9">RL2</text>
<text x="240" y="100.8">TP6</text>
<text x="194.1" y="103.5">D6</text>
<text x="194.1" y="105.5">LED_5MM</text>
<text x="206.4" y="103.1">LL4448-GS08</text>
<text x="217.2" y="106.6">Relay 10A/5V</text>
<text x="240" y="106.6">TP7</text>
<text x="116.4" y="111.3">S1</text>
<text x="62.4" y="116.1">BZ1</text>
<text x="116.4" y="119.4">SW DIP-2</text>
<text x="189.6" y="114.3">R11</text>
<text x="189.6" y="118.2">1k2-5%</text>
<text x="205.8" y="115.1">Q2</text>
<text x="205.8" y="117.1">MMBT3904LT1G</text>
<text x="43.1" y="125.9">R13</text>
<text x="62.4" y="122.3">BUZZER</text>
<text x="86.7" y="120.9">R12</text>
<text x="86.7" y="122.9">10k-5%</text>
<text x="122.4" y="123.1">P3</text>
<text x="155.1" y="123.1">P4</text>
<text x="43.1" y="129.8">1k2-5%</text>
<text x="57.4" y="126.7">Q3</text>
<text x="57.4" y="128.7">MMBT3904LT1G</text>
<text x="132" y="130.8">1uF/16V</text>
<text x="135.9" y="126.9">C11</text>
<text x="78.6" y="133.6">SW2</text>
<text x="78.6" y="135.5">Button</text>
<text x="91.3" y="134.5">C12</text>
<text x="91.3" y="136.4">1uF/16V</text>
<text x="122.4" y="134.7">Header 1X4</text>
<text x="155.1" y="134.7">Header 1X4</text>
<text x="213" y="142.4">CR1</text>
<text x="160" y="149.9">R14</text>
<text x="211.1" y="144.3">32.768KHZ</text>
<text x="226.3" y="146.4">C13</text>
<text x="74.1" y="154">U2</text>
<text x="160" y="151.9">1k2-5%</text>
<text x="192.7" y="151.9">R15</text>
<text x="192.7" y="153.8">10k-5%</text>
<text x="200.4" y="151.9">R16</text>
<text x="200.4" y="153.8">10k-5%</text>
<text x="226.3" y="151.9">0.1uF/50V</text>
<text x="232.6" y="154">U3</text>
<text x="232.6" y="155.9">DS1307Z+</text>
<text x="161.3" y="157.6">D7</text>
<text x="161.3" y="159.6">LED_5MM</text>
<text x="235.7" y="168.3">BT1</text>
<text x="235.7" y="170.2">Battery</text>
<text x="54.7" y="177">C14</text>
<text x="54.7" y="178.9">1uF/16V</text>
<text x="66.2" y="177">C15</text>
<text x="66.2" y="178.9">1uF/16V</text>
<text x="74.1" y="177.2">STM8S103F3P6</text>
<text x="98.3" y="182.8">R17</text>
<text x="98.3" y="184.7">10k-5%</text>
<text x="127.2" y="182.8">R18</text>
<text x="127.2" y="184.7">10k-5%</text>
<text x="87.6" y="192.7">P5</text>
<text x="102.9" y="196.3">C16</text>
<text x="116.6" y="192.7">P6</text>
<text x="131.8" y="196.3">C17</text>
<text x="87.6" y="200.4">Header 1X2</text>
<text x="102.9" y="198.2">0.1uF/50V</text>
<text x="116.6" y="200.4">Header 1X2</text>
<text x="131.8" y="198.2">0.1uF/50V</text>
</g>
<g font-size="1.7" fill="#262626">
<text x="128.3" y="16.7">5V</text>
<text x="183.8" y="16.7">3V3</text>
<text x="54.7" y="18.7">L</text>
<text x="54.7" y="26.4">N</text>
<text x="127.5" y="32.2">GND</text>
<text x="139.1" y="32.2">GND</text>
<text x="152.6" y="32.2">GND</text>
<text x="166" y="32.2">GND</text>
<text x="174.7" y="32.2">GND</text>
<text x="183.4" y="32.2">GND</text>
<text x="193.1" y="38">GND</text>
<text x="76.1" y="51.5">RST_ESP</text>
<text x="76.1" y="53.5">GPIO0</text>
<text x="202.5" y="49.6">5V</text>
<text x="76.1" y="55.4">ESP_TXD</text>
<text x="76.1" y="57.3">ESP_RXD</text>
<text x="113.4" y="57.3">3V3</text>
<text x="230.3" y="57.3">OUT1_NC</text>
<text x="45.9" y="65.1">3V3</text>
<text x="61.3" y="65.1">3V3</text>
<text x="230.3" y="60.2">L</text>
<text x="230.3" y="63.1">OUT1_N0</text>
<text x="72.2" y="70.9">RST_ESP</text>
<text x="105" y="70.9">ESP_TXD</text>
<text x="134.6" y="67">3V3</text>
<text x="157.8" y="68.9">3V3</text>
<text x="41.4" y="76.7">RST_ESP</text>
<text x="72.2" y="74.7">EN_ESP3</text>
<text x="72.2" y="76.7">RST_ESP</text>
<text x="105" y="72.8">ESP_RXD</text>
<text x="178.3" y="74.7">RELAY1</text>
<text x="61.3" y="82.5">3V3</text>
<text x="105" y="78.6">GPIO0</text>
<text x="105" y="80.5">GPIO2</text>
<text x="105" y="82.5">GPIO15</text>
<text x="153.2" y="80.5">GPIO0</text>
<text x="201.7" y="86.3">GND</text>
<text x="45.6" y="96">GND</text>
<text x="103.4" y="92.1">GND</text>
<text x="109.2" y="96">GND</text>
<text x="202.5" y="90.2">5V</text>
<text x="61" y="99.9">GND</text>
<text x="157.4" y="99.9">GND</text>
<text x="230.3" y="100.8">L</text>
<text x="230.3" y="97.9">OUT2_NC</text>
<text x="230.3" y="103.7">OUT2_N0</text>
<text x="53.6" y="113.4">3V3</text>
<text x="105" y="113.4">STM8_RX</text>
<text x="128.1" y="113.4">ESP_TXD</text>
<text x="82.6" y="115.3">3V3</text>
<text x="105" y="115.3">STM8_TX</text>
<text x="128.1" y="115.3">ESP_RXD</text>
<text x="178.3" y="115.3">RELAY2</text>
<text x="101.9" y="123.1">3V3</text>
<text x="136.6" y="123.1">3V3</text>
<text x="33.7" y="126.9">BUZZER</text>
<text x="74.1" y="126.9">RST_STM8</text>
<text x="108.9" y="126.9">SWIM</text>
<text x="108.9" y="130.8">RST_STM8</text>
<text x="143.6" y="126.9">TEMP_DA</text>
<text x="143.6" y="128.9">TEMP_CLK</text>
<text x="201.7" y="126.9">GND</text>
<text x="101.5" y="134.7">GND</text>
<text x="136.2" y="136.6">GND</text>
<text x="53.3" y="138.5">GND</text>
<text x="82.2" y="146.3">GND</text>
<text x="155.8" y="144.3">3V3</text>
<text x="189.1" y="146.3">5V</text>
<text x="196.8" y="146.3">5V</text>
<text x="219.9" y="146.3">5V</text>
<text x="236.5" y="149.1">GND</text>
<text x="60.6" y="155.9">BUZZER 1</text>
<text x="145.5" y="155.9">RELAY1</text>
<text x="60.6" y="161.7">RST_STM84</text>
<text x="60.6" y="157.9">STM8_TX2</text>
<text x="60.6" y="159.8">STM8_RX3</text>
<text x="145.5" y="159.8">SWIM</text>
<text x="145.5" y="157.9">RELAY2</text>
<text x="184" y="157.9">I2C_SCL</text>
<text x="145.5" y="163.7">TEMP_DA</text>
<text x="145.5" y="165.6">TEMP_CLK</text>
<text x="145.5" y="167.5">SW1</text>
<text x="184" y="163.7">I2C_SDA</text>
<text x="45.6" y="173.3">GND</text>
<text x="49.8" y="169.5">3V3</text>
<text x="145.5" y="173.3">I2C_SDA</text>
<text x="145.5" y="171.4">I2C_SCL</text>
<text x="145.5" y="169.5">SW2</text>
<text x="94.2" y="177.2">3V3</text>
<text x="123.1" y="177.2">3V3</text>
<text x="215.2" y="177.2">GND</text>
<text x="230.7" y="177.2">GND</text>
<text x="49.4" y="186.9">GND</text>
<text x="61" y="186.9">GND</text>
<text x="89.6" y="188.8">SW1</text>
<text x="118.5" y="188.8">SW2</text>
<text x="93.7" y="208.1">GND</text>
<text x="122.7" y="208.1">GND</text>
</g>
<g font-size="1.7" fill="#4c4c4c">
<text x="124.3" y="86.3">GPIO0=HIGH: RUN MODE</text>
<text x="124.3" y="90.2">GPIO0=LOW: FLASH MODE</text>
</g>
<g font-size="1.1" fill="#0e0e0e">
<text x="235.3" y="167.3" transform="rotate(-90 235.3 167.3)">+</text>
<text x="235.3" y="170.7" transform="rotate(-90 235.3 170.7)">-</text>
</g>
<g font-size=".7" fill="#0e0e0e">
<text x="48.7" y="80.1" transform="rotate(-90 48.7 80.1)">2</text>
<text x="48.7" y="87.7" transform="rotate(-90 48.7 87.7)">1</text>
<text x="85.4" y="130.4" transform="rotate(-90 85.4 130.4)">2</text>
<text x="85.4" y="137.9" transform="rotate(-90 85.4 137.9)">1</text>
</g>
</svg>
